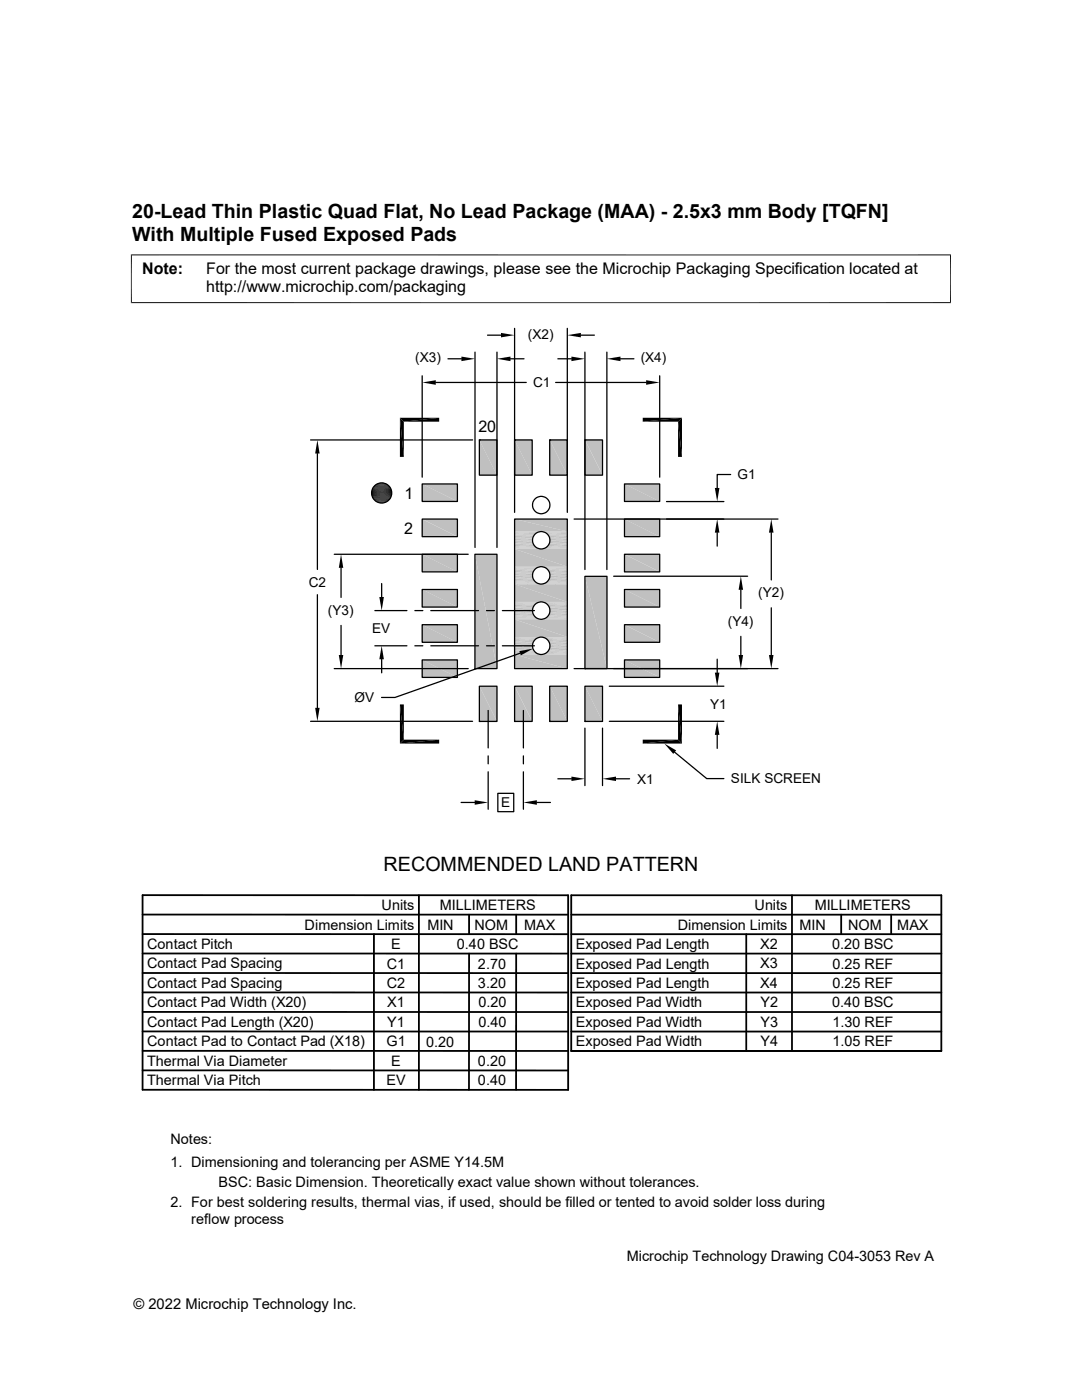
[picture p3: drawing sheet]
<svg xmlns="http://www.w3.org/2000/svg" width="216mm" height="279mm" viewBox="0 0 216 279" stroke-linecap="round" stroke-linejoin="round" font-family="sans-serif">
<g fill="#c0c0c0">
<path d="M116.7 87.8l3.5 7h-3.5z"/>
<path d="M116.7 87.8h3.5v7z"/>
<path d="M109.7 87.8l3.5 7h-3.5z"/>
<path d="M109.7 87.8h3.5v7z"/>
<path d="M102.7 87.8l3.5 7h-3.5z"/>
<path d="M102.7 87.8h3.5v7z"/>
<path d="M95.7 87.8l3.5 7h-3.5z"/>
<path d="M95.7 87.8h3.5v7z"/>
<path d="M124.6 96.6l7 3.5h-7z"/>
<path d="M124.6 96.6h7v3.5z"/>
<path d="M84.2 96.6l7.1 3.5h-7.1z"/>
<path d="M84.2 96.6h7.1v3.5z"/>
<path d="M102.7 103.6l10.5 2.5h-10.5z"/>
<path d="M102.7 103.6h10.5v2.5z"/>
</g>
<path d="M102.7 106.1h5.1M102.7 106.2h4.8M102.7 106.3h4.5M108.1 106.1h5.1M108.5 106.2h4.7M108.8 106.3h4.4" fill="none" stroke="#c0c0c0" stroke-width=".2"/>
<path d="M102.7 106.5h4.2M109.1 106.5h4.1" fill="none" stroke="#c0c0c0" stroke-width=".23"/>
<path d="M102.7 106.8h4M109.3 106.8h3.9" fill="none" stroke="#c0c0c0" stroke-width=".25"/>
<g fill="#c0c0c0">
<path d="M124.6 103.6l7 3.5h-7z"/>
<path d="M124.6 103.6h7v3.5z"/>
<path d="M84.2 103.6l7.1 3.5h-7.1z"/>
<path d="M84.2 103.6h7.1v3.5z"/>
</g>
<path d="M102.7 107h3.8M102.7 107.3h3.6M109.5 107h3.7M109.6 107.3h3.6" fill="none" stroke="#c0c0c0" stroke-width=".3"/>
<path d="M102.7 107.7h3.6M109.7 107.7h3.5" fill="none" stroke="#c0c0c0" stroke-width=".34"/>
<path d="M102.7 108h3.6M102.7 108.3h3.6M109.6 108.3h3.6M109.7 108h3.5" fill="none" stroke="#c0c0c0" stroke-width=".32"/>
<path d="M102.7 108.6h3.8M102.7 108.9h4M109.3 108.9h3.9M109.5 108.6h3.7" fill="none" stroke="#c0c0c0" stroke-width=".28"/>
<path d="M102.7 109.1h4.2M109.1 109.1h4.1" fill="none" stroke="#c0c0c0" stroke-width=".21"/>
<path d="M102.7 109.3h4.5M102.7 109.4h4.8M102.7 109.5h5.1M108.1 109.5h5.1M108.5 109.4h4.7M108.8 109.3h4.4" fill="none" stroke="#c0c0c0" stroke-width=".2"/>
<g fill="#c0c0c0">
<path d="M102.7 109.6l10.5 3.5h-10.5z"/>
<path d="M102.7 109.6h10.5v3.5z"/>
</g>
<path d="M102.7 113.1h5.1M102.7 113.2h4.8M102.7 113.3h4.5M108.1 113.1h5.1M108.5 113.2h4.7M108.8 113.3h4.4" fill="none" stroke="#c0c0c0" stroke-width=".2"/>
<path d="M102.7 113.5h4.2M109.1 113.5h4.1" fill="none" stroke="#c0c0c0" stroke-width=".23"/>
<path d="M102.7 113.8h4M109.3 113.8h3.9" fill="none" stroke="#c0c0c0" stroke-width=".25"/>
<g fill="#c0c0c0">
<path d="M124.6 110.6l7 3.5h-7z"/>
<path d="M124.6 110.6h7v3.5z"/>
<path d="M84.2 110.6l7.1 3.5h-7.1z"/>
<path d="M84.2 110.6h7.1v3.5z"/>
</g>
<path d="M102.7 114.1h3.8M109.5 114.1h3.7" fill="none" stroke="#c0c0c0" stroke-width=".28"/>
<path d="M102.7 114.4h3.6M102.7 114.7h3.6M109.6 114.4h3.6M109.7 114.7h3.5" fill="none" stroke="#c0c0c0" stroke-width=".32"/>
<path d="M102.7 115h3.6M109.7 115h3.5" fill="none" stroke="#c0c0c0" stroke-width=".34"/>
<path d="M102.7 115.3h3.6M102.7 115.6h3.8M109.5 115.6h3.7M109.6 115.3h3.6" fill="none" stroke="#c0c0c0" stroke-width=".3"/>
<path d="M102.7 115.9h4M109.3 115.9h3.9" fill="none" stroke="#c0c0c0" stroke-width=".25"/>
<path d="M102.7 116.1h4.2M109.1 116.1h4.1" fill="none" stroke="#c0c0c0" stroke-width=".23"/>
<path d="M102.7 116.3h4.5M102.7 116.5h4.8M102.7 116.6h5.1M108.1 116.6h5.1M108.5 116.5h4.7M108.8 116.3h4.4" fill="none" stroke="#c0c0c0" stroke-width=".2"/>
<g fill="#c0c0c0">
<path d="M102.7 116.6l10.5 3.5h-10.5z"/>
<path d="M102.7 116.6h10.5v3.5z"/>
</g>
<path d="M102.7 120.1h5.1M102.7 120.2h4.8M102.7 120.4h4.5M108.1 120.1h5.1M108.5 120.2h4.7M108.8 120.4h4.4" fill="none" stroke="#c0c0c0" stroke-width=".2"/>
<path d="M102.7 120.6h4.2M109.1 120.6h4.1" fill="none" stroke="#c0c0c0" stroke-width=".21"/>
<path d="M102.7 120.8h4M109.3 120.8h3.9" fill="none" stroke="#c0c0c0" stroke-width=".28"/>
<g fill="#c0c0c0">
<path d="M124.6 117.6l7 3.6h-7z"/>
<path d="M124.6 117.6h7v3.6z"/>
<path d="M84.2 117.6l7.1 3.6h-7.1z"/>
<path d="M84.2 117.6h7.1v3.6z"/>
</g>
<path d="M102.7 121.1h3.8M109.5 121.1h3.7" fill="none" stroke="#c0c0c0" stroke-width=".28"/>
<path d="M102.7 121.4h3.6M102.7 121.7h3.6M102.7 122h3.6M102.7 122.3h3.6M109.6 121.4h3.6M109.6 122.3h3.6M109.7 122h3.5M109.7 121.7h3.5" fill="none" stroke="#c0c0c0" stroke-width=".32"/>
<path d="M102.7 122.6h3.8M109.5 122.6h3.7" fill="none" stroke="#c0c0c0" stroke-width=".3"/>
<path d="M102.7 122.9h4M109.3 122.9h3.9" fill="none" stroke="#c0c0c0" stroke-width=".25"/>
<path d="M102.7 123.1h4.2M109.1 123.1h4.1" fill="none" stroke="#c0c0c0" stroke-width=".21"/>
<path d="M102.7 123.3h4.5M102.7 123.5h4.8M102.7 123.6h5.1M108.1 123.6h5.1M108.5 123.5h4.7M108.8 123.3h4.4" fill="none" stroke="#c0c0c0" stroke-width=".2"/>
<g fill="#c0c0c0">
<path d="M102.7 123.6l10.5 3.5h-10.5z"/>
<path d="M102.7 123.6h10.5v3.5z"/>
</g>
<path d="M102.7 127.2h5.1M102.7 127.3h4.8M102.7 127.4h4.5M108.1 127.2h5.1M108.5 127.3h4.7M108.8 127.4h4.4" fill="none" stroke="#c0c0c0" stroke-width=".2"/>
<path d="M102.7 127.6h4.2M109.1 127.6h4.1" fill="none" stroke="#c0c0c0" stroke-width=".21"/>
<path d="M102.7 127.8h4M109.3 127.8h3.9" fill="none" stroke="#c0c0c0" stroke-width=".25"/>
<g fill="#c0c0c0">
<path d="M124.6 124.7l7 3.5h-7z"/>
<path d="M124.6 124.7h7v3.5z"/>
<path d="M84.2 124.7l7.1 3.5h-7.1z"/>
<path d="M84.2 124.7h7.1v3.5z"/>
</g>
<path d="M102.7 128.1h3.8M102.7 129.7h3.8M109.5 129.7h3.7M109.5 128.1h3.7" fill="none" stroke="#c0c0c0" stroke-width=".3"/>
<path d="M102.7 128.4h3.6M102.7 128.7h3.6M102.7 129h3.6M102.7 129.4h3.6M109.6 128.4h3.6M109.6 129.4h3.6M109.7 129h3.5M109.7 128.7h3.5" fill="none" stroke="#c0c0c0" stroke-width=".32"/>
<path d="M102.7 129.9h4M109.3 129.9h3.9" fill="none" stroke="#c0c0c0" stroke-width=".25"/>
<path d="M102.7 130.2h4.2M109.1 130.2h4.1" fill="none" stroke="#c0c0c0" stroke-width=".21"/>
<path d="M102.7 130.4h4.5M102.7 130.5h4.8M102.7 130.6h5.1M108.1 130.6h5.1M108.5 130.5h4.7M108.8 130.4h4.4" fill="none" stroke="#c0c0c0" stroke-width=".2"/>
<g fill="#c0c0c0">
<path d="M116.7 115l4.4 18.4h-4.4z"/>
<path d="M116.7 115h4.4v18.4z"/>
<path d="M102.7 130.6l10.5 2.8h-10.5z"/>
<path d="M102.7 130.6h10.5v2.8z"/>
<path d="M94.8 110.6l4.4 22.8h-4.4z"/>
<path d="M94.8 110.6h4.4v22.8z"/>
<path d="M124.6 131.7l7 3.5h-7z"/>
<path d="M124.6 131.7h7v3.5z"/>
<path d="M84.2 131.7l7.1 3.5h-7.1z"/>
<path d="M84.2 131.7h7.1v3.5z"/>
<path d="M116.7 136.9l3.5 7.1h-3.5z"/>
<path d="M116.7 136.9h3.5v7.1z"/>
<path d="M109.7 136.9l3.5 7.1h-3.5z"/>
<path d="M109.7 136.9h3.5v7.1z"/>
<path d="M102.7 136.9l3.5 7.1h-3.5z"/>
<path d="M102.7 136.9h3.5v7.1z"/>
<path d="M95.7 136.9l3.5 7.1h-3.5z"/>
<path d="M95.7 136.9h3.5v7.1z"/>
</g>
<g fill="none" stroke="#000" stroke-width=".25">
<path d="M84.2 75v20.2M87 76.3h18M89.4 71.6h2.7M94.8 70.3v39M97.3 66.9h2.7M99.2 70.3v39M101.9 71.6h2.7M102.7 65.5v36.8M110.9 76.3h18M111.3 71.6h2.7M113.2 65.5v36.8M115.9 66.9h2.7"/>
<path d="M116.7 70.3v43.4M121.1 70.3v43.4M123.8 71.6h2.7M131.6 75v20.2M62 87.8h32.3M63.3 90.5v23.1M84.2 96.6h7.1v3.5h-7.1zM95.7 87.8h3.5v7h-3.5zM95.7 87.8h.1M102.7 87.8h3.5v7h-3.5zM102.7 87.8h.1M109.7 87.8h3.5v7h-3.5z"/>
<path d="M109.7 87.8h.1M116.7 87.8h3.5v7h-3.5zM116.7 87.8h.1M124.6 96.6h7v3.5h-7zM145.8 94.7h-2.7v2.7M63.3 118.7v22.6M66.7 110.6h26.7M68.1 113.3v5.9M76.2 116.5v2.6M84.2 117.6h7.1v3.6h-7.1zM84.2 110.6h7.1v3.5h-7.1zM84.2 103.6h7.1v3.5h-7.1z"/>
<path d="M94.8 110.6h4.4v22.8h-4.4zM102.7 103.6h10.5v29.8h-10.5zM114.6 103.6h40.6M116.7 115h4.4v18.4h-4.4zM122.4 115h26.8M124.6 117.6h7v3.6h-7zM124.6 110.6h7v3.5h-7zM124.6 103.6h7v3.5h-7zM133 100.1h11.4M143.1 106.3v2.7M147.8 117.7v3.7M153.9 106.3v9.4"/>
<path d="M66.7 133.4h26.7M68.1 124.8v5.9M74.8 121.9h6.4M74.8 128.9h6.4M76.2 131.6v2.7M82.8 121.9h1.6M82.8 128.9h1.6M84.2 131.7h7.1v3.5h-7.1zM84.2 124.7h7.1v3.5h-7.1zM86 121.9h9.5M86 128.9h9.5M94.8 133.4h.1"/>
<path d="M95.7 136.9h3.5v7.1h-3.5zM97.1 121.9h1.6M97.1 128.9h1.6M100.2 121.9h6.4M100.2 128.9h6.4M102.7 136.9h3.5v7.1h-3.5zM103.8 130.4l-25 8.8h-2.7M109.7 136.9h3.5v7.1h-3.5zM114.6 133.4h40.6M116.7 136.9h3.5v7.1h-3.5zM116.7 133.4h.1M121.6 136.9h22.8"/>
<path d="M124.6 131.7h7v3.5h-7zM124.6 124.7h7v3.5h-7zM143.1 131.6v2.6M147.8 127v3.7M153.9 121.3v9.4M62 144h32.3M95.7 144h.1M97.4 141.8v7.5M97.4 150.9v1.5M97.4 154v7.5M99.3 158.3h3.2v3.7h-3.2zM102.7 144h.1"/>
<path d="M104.4 141.8v7.5M104.4 150.9v1.5M104.4 154v7.5M109.7 144h.1M111.3 155.4h2.7M116.7 145.3v11.5M116.7 144h.1M120.2 145.3v11.5M121.6 144h22.8M122.9 155.4h2.7M134.6 150.1l6.4 5.3h3.4M143.1 146.7v2.7"/>
<path d="M92 160.1h2.7M107.1 160.1h2.7"/>
<circle cx="76.2" cy="98.4" r="2.01"/>
<circle cx="108" cy="107.8" r="1.74"/>
<circle cx="108" cy="100.8" r="1.74"/>
<circle cx="108" cy="114.8" r="1.74"/>
<circle cx="108" cy="121.9" r="1.74"/>
<circle cx="108" cy="128.9" r="1.74"/>
</g>
<g fill="#000">
<path d="M84.2 76.3l2.8-.4v.9zM92.1 71.2l2.7 .4-2.7 .5zM100 66.4l2.7 .5-2.7 .4zM99.2 71.6l2.7-.4v.9zM114 71.2l2.7 .4-2.7 .5zM113.2 66.9l2.7-.5v.9zM121.1 71.6l2.7-.4v.9zM128.9 75.9l2.7 .4-2.7 .5zM63.3 87.8l.5 2.7h-.9zM75.3 96.5l1.9 .1zM75.3 96.5h1.7zM75.5 96.5h1.5z"/>
<path d="M75.5 96.5h1.3zM75.7 96.4l1.1 .1zM75.7 96.4h.9zM75.9 96.4h.7zM75.9 96.4h.5zM79.8 83.4l.8 7.8h-.8zM79.8 83.4l.8 .8v7zM80.6 84.2l7-.8v.8zM79.8 83.4h7.8l-7 .8zM128.2 83.4h7.9l-7.9 .8zM128.2 84.2l7.9-.8-.8 .8zM135.3 84.2l.8 7h-.8z"/>
<path d="M135.3 84.2l.8-.8v7.8zM142.6 97.4h1l-.5 2.7zM68.1 110.6l.4 2.7h-.9zM75.1 100.1l1.9 .1zM75.3 100.2l1.5 .1zM75.3 100.2h1.7zM75.5 100.3l1.1 .1zM75.5 100.3h1.3zM75.7 119.1h.9l-.4 2.8zM75.7 100.4h.7zM75.7 100.4h.9zM75.9 100.4h.5z"/>
<path d="M143.1 103.6l.5 2.7h-1zM147.8 115l.5 2.7h-.9zM153.9 103.6l.4 2.7h-.9zM67.6 130.7h.9l-.4 2.7zM76.2 128.9l.4 2.7h-.9zM103.6 129.9l2.7-.4-2.4 1.3zM142.6 134.2h1l-.5 2.7zM147.4 130.7h.9l-.5 2.7zM153.4 130.7h.9l-.4 2.7zM62.9 141.3h.9l-.5 2.7zM79.8 140.6l.8 7-.8 .8zM79.8 140.6h.8v7z"/>
<path d="M79.8 148.4l7.8-.8v.8zM79.8 148.4l.8-.8h7zM94.7 159.7l2.7 .4-2.7 .5zM104.4 160.1l2.7-.4v.9zM114 155l2.7 .4-2.7 .5zM120.2 155.4l2.7-.4v.9zM128.2 147.6h7.1l-7.1 .8zM128.2 148.4l7.1-.8 .8 .8zM132.5 148.4l2.4 1.4-.6 .7zM135.3 140.6l.8 7.8-.8-.8zM135.3 140.6h.8v7.8zM143.1 144l.5 2.7h-1z"/>
</g>
<g fill="none" stroke="#000" stroke-width=".2">
<path d="M26.1 50.9h163.7M26.2 50.8v9.7M189.7 50.8v9.7M26.1 60.4h163.7M74.1 98.3h4.1M74.1 98.5h4.1M74.1 98.7h4.1M74.1 98.1h4.1M74.2 97.9h3.9M74.2 98.9h3.9M74.2 97.7h3.9M74.2 99h3.9"/>
<path d="M74.3 99.2h3.7M74.3 97.5h3.7M74.4 99.4h3.6M74.4 97.4h3.6M74.5 99.6h3.4M74.5 97.2h3.4M74.6 99.7h3.1M74.6 97h3.1M74.7 99.8h2.9M74.7 96.9h2.9M74.8 96.8h2.7M74.8 100h2.7"/>
<path d="M75 96.7h2.3M75.1 96.6h2.1M75 100.1h2.3M75.1 100.2h2.1"/>
</g>
<g fill="none" stroke="#000" stroke-width=".36">
<path d="M28.4 178.6l85 .1v38.8h-85zM83.6 178.7v38.8M114 178.7h73.8v31h-73.8zM158 178.7v31M28.4 198.1h85M28.4 194.2h85M28.4 190.3h85M28.4 186.4h85M28.4 182.5h85M74.6 186.4v31.1M93.6 182.5v3.9M93.6 190.3v27.2"/>
<path d="M103 182.5v3.9M103 190.3v27.2M114 198.1h73.8M114 194.2h73.8M114 190.3h73.8M114 186.4h73.8M114 182.5h73.8M148.9 186.4v23.3M167.9 182.5v3.9M177.8 182.5v3.9M28.4 209.7h85M28.4 205.8l85 .1"/>
<path d="M28.4 202h85M28.4 213.6h85M114 205.9h73.8M114 202h73.8"/>
</g>
<g font-size="3.9">
<text x="26.4" y="43.5">20-Lead Thin Plastic Quad Flat, No Lead Package (MAA) - 2.5x3 mm Body [TQFN]</text>
<text x="26.4" y="48">With Multiple Fused Exposed Pads</text>
<text x="76.5" y="173.8">RECOMMENDED LAND PATTERN</text>
</g>
<g font-size="3.2">
<text x="28.4" y="54.6">Note:</text>
<text x="41.1" y="58.3">http://www.microchip.com/packaging</text>
<text x="41.1" y="54.6">For the most current package drawings, please see the Microchip Packaging Specification located at</text>
<text x="95.5" y="86.2">20</text>
<text x="80.7" y="99.5">1</text>
<text x="80.7" y="106.5">2</text>
</g>
<g font-size="2.9">
<text x="60.8" y="185.5">Dimension Limits</text>
<text x="76.1" y="181.6">Units</text>
<text x="85.3" y="185.5">MIN</text>
<text x="87.7" y="181.6">MILLIMETERS</text>
<text x="94.7" y="185.5">NOM</text>
<text x="104.6" y="185.5">MAX</text>
<text x="135.2" y="185.5">Dimension Limits</text>
<text x="150.6" y="181.6">Units</text>
<text x="159.5" y="185.5">MIN</text>
<text x="162.6" y="181.6">MILLIMETERS</text>
<text x="169.2" y="185.5">NOM</text>
<text x="179" y="185.5">MAX</text>
<text x="29.4" y="189.4">Contact Pitch</text>
<text x="78.1" y="189.4">E</text>
<text x="91.2" y="189.4">0.40 BSC</text>
<text x="114.9" y="189.4">Exposed Pad Length</text>
<text x="151.7" y="189.4">X2</text>
<text x="166" y="189.4">0.20 BSC</text>
<text x="29.4" y="197.1">Contact Pad Spacing</text>
<text x="29.4" y="193.3">Contact Pad Spacing</text>
<text x="77.2" y="197.2">C2</text>
<text x="77.2" y="193.3">C1</text>
<text x="95.4" y="193.3">2.70</text>
<text x="95.4" y="197.2">3.20</text>
<text x="114.9" y="193.3">Exposed Pad Length</text>
<text x="114.9" y="197.2">Exposed Pad Length</text>
<text x="151.7" y="197.2">X4</text>
<text x="151.7" y="193.3">X3</text>
<text x="166.1" y="193.3">0.25 REF</text>
<text x="166.1" y="197.2">0.25 REF</text>
<text x="29.4" y="201">Contact Pad Width (X20)</text>
<text x="77.3" y="201.1">X1</text>
<text x="95.5" y="201.1">0.20</text>
<text x="114.9" y="201.1">Exposed Pad Width</text>
<text x="151.7" y="201.1">Y2</text>
<text x="166" y="201.1">0.40 BSC</text>
<text x="29.4" y="208.8">Contact Pad to Contact Pad (X18)</text>
<text x="29.4" y="204.9">Contact Pad Length (X20)</text>
<text x="77.1" y="208.8">G1</text>
<text x="77.3" y="205">Y1</text>
<text x="85" y="208.9">0.20</text>
<text x="95.5" y="204.9">0.40</text>
<text x="114.9" y="204.9">Exposed Pad Width</text>
<text x="114.9" y="208.8">Exposed Pad Width</text>
<text x="151.7" y="204.9">Y3</text>
<text x="151.7" y="208.8">Y4</text>
<text x="166.1" y="204.9">1.30 REF</text>
<text x="166.1" y="208.8">1.05 REF</text>
<text x="29.4" y="212.7">Thermal Via Diameter</text>
<text x="78.1" y="212.7">E</text>
<text x="95.4" y="212.7">0.20</text>
<text x="29.4" y="216.6">Thermal Via Pitch</text>
<text x="77.1" y="216.6">EV</text>
<text x="95.4" y="216.6">0.40</text>
<text x="34" y="228.3">Notes:</text>
<text x="34" y="232.9">1. Dimensioning and tolerancing per ASME Y14.5M</text>
<text x="43.6" y="236.9">BSC: Basic Dimension. Theoretically exact value shown without tolerances.</text>
<text x="34" y="241">2. For best soldering results, thermal vias, if used, should be filled or tented to avoid solder loss during</text>
<text x="38.1" y="244.3">reflow process</text>
<text x="125.1" y="251.7">Microchip Technology Drawing C04-3053 Rev A</text>
<text x="26.6" y="261.3">© 2022 Microchip Technology Inc.</text>
</g>
<g font-size="2.7">
<text x="105.3" y="67.6">(X2)</text>
<text x="82.8" y="72.3">(X3)</text>
<text x="106.4" y="77.3">C1</text>
<text x="127.8" y="72.3">(X4)</text>
<text x="147.2" y="95.7">G1</text>
<text x="61.6" y="117.1">C2</text>
<text x="151.3" y="119.2">(Y2)</text>
<text x="65.4" y="122.7">(Y3)</text>
<text x="145.2" y="124.9">(Y4)</text>
<text x="74.3" y="126.3">EV</text>
<text x="70.7" y="140.1">ØV</text>
<text x="141.7" y="141.4">Y1</text>
<text x="100" y="161.1">E</text>
<text x="127.1" y="156.4">X1</text>
<text x="145.8" y="156.3">SILK SCREEN</text>
</g>
</svg>
